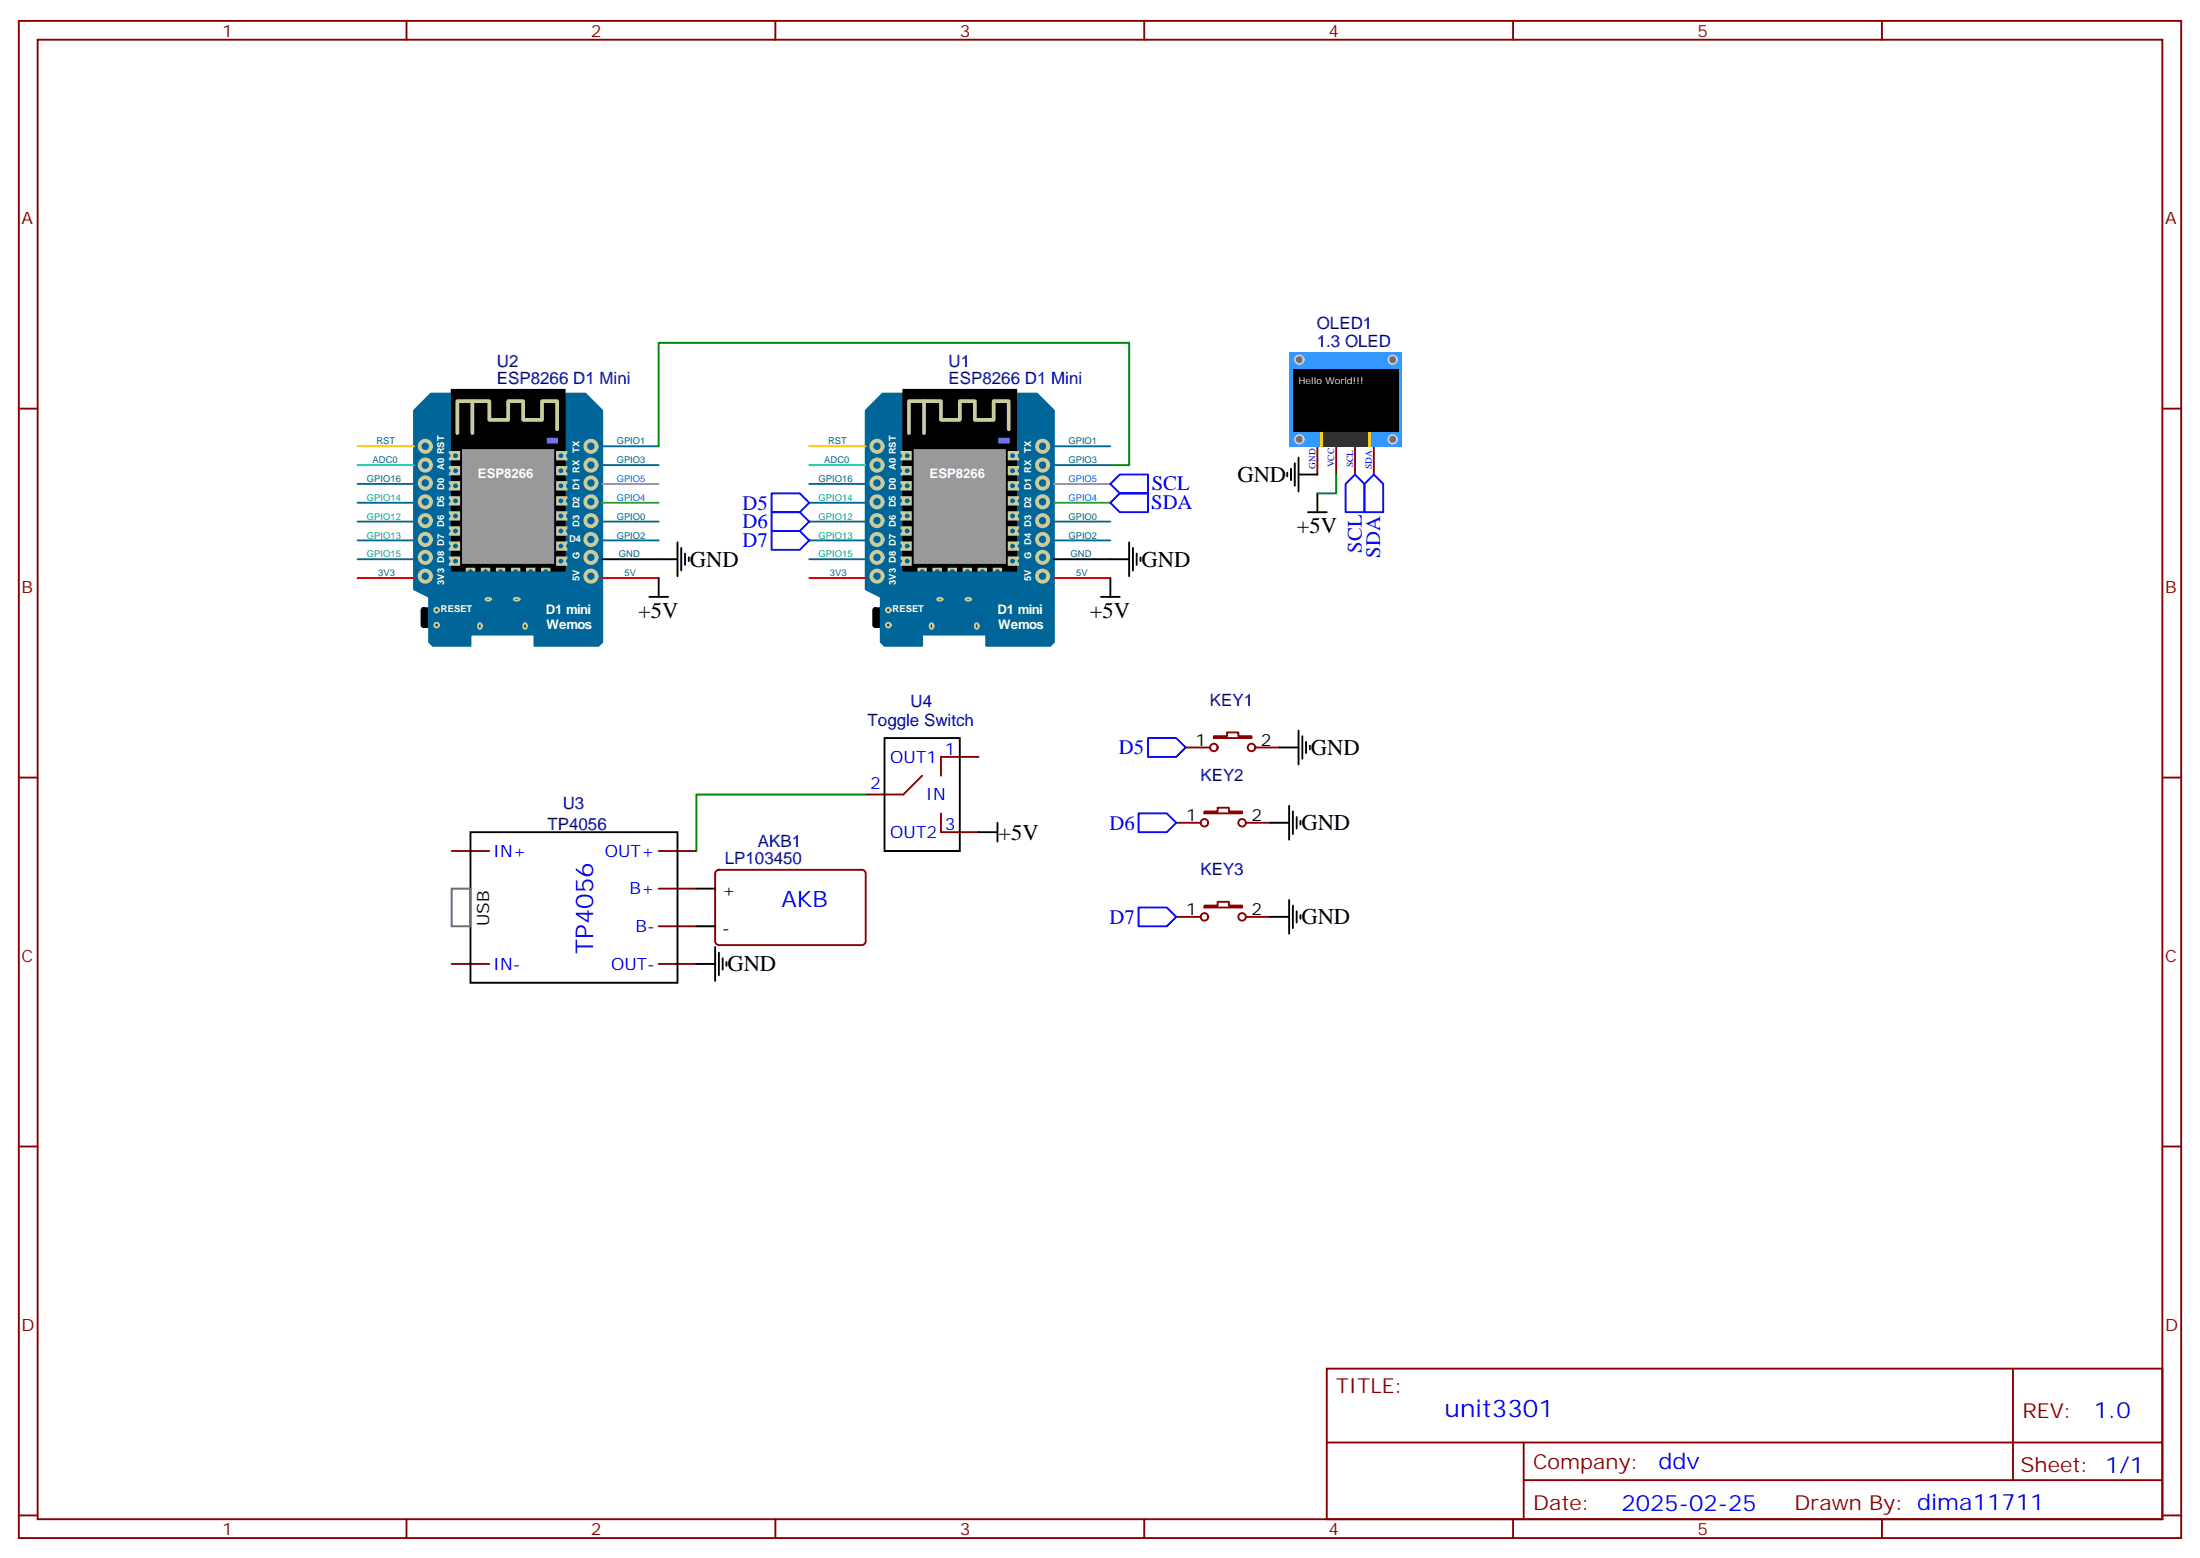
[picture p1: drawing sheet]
<svg xmlns="http://www.w3.org/2000/svg" width="412mm" height="292mm" viewBox="0 0 412 292" stroke-linecap="round" stroke-linejoin="round" font-family="sans-serif">
<g fill="none" stroke="#870000" stroke-width=".35">
<path d="M3.5 3.9h405.4v284.4h-405.4zM7.1 7.4h398.2v277.3h-398.2zM76.2 3.9v3.5M145.3 3.9v3.5M214.5 3.9v3.5M283.6 3.9v3.5M352.8 3.9v3.5M3.5 76.6h3.6M405.3 76.6h3.6M246.9 83.6v5.3M250.5 83.6v5.3M254 83.6v5.3"/>
<path d="M257.5 83.6v5.3M3.5 145.7h3.6M405.3 145.7h3.6M3.5 214.9h3.6M405.3 214.9h3.6M248.7 256.5h156.6v28.2h-156.6zM377.3 256.5v20.9M248.7 270.4h156.5M285.6 277.4h119.6M285.6 270.4v14.1M3.5 284h3.6M76.2 284.7v3.6"/>
<path d="M145.3 284.7v3.6M214.5 284.7v3.6M283.6 284.7v3.6M352.8 284.7v3.6M405.3 284h3.6"/>
</g>
<path d="M241.7 66h21.1v17.6h-21.1z" fill="#39f"/>
<g fill="#666" stroke="#ccc" stroke-width=".35">
<circle cx="243.6" cy="82.3" r=".81"/>
<circle cx="261.1" cy="82.3" r=".81"/>
<circle cx="243.6" cy="67.4" r=".81"/>
<circle cx="261.1" cy="67.4" r=".81"/>
</g>
<path d="M247.5 80.8h9.5v2.8h-9.5z" fill="#fff"/>
<g fill="#fc0">
<path d="M247.5 80.8h.5v2.8h-.5z"/>
<path d="M256.5 80.8h.4v2.8h-.4z"/>
</g>
<path d="M248.1 80.8h8.3v2.8h-8.3z" fill="#333"/>
<path d="M242.4 69.2h19.7v11.7h-19.7z" fill="#000"/>
<path d="M169.3 73.1h21.2v33.8h-21.2zM163.7 114.2l.3-.2h1.5l.3 .2v3l-.2 .3h-1.6l-.3-.2z" fill="#000" stroke="#000" stroke-width=".35"/>
<path d="M165.5 73.8h28.9l3.2 3.1v43.4l-.8 .7h-11.9v-2.1h-12v2.1h-7.1l-.7-.7v-8.4l-2.8-1.4v-33.6z" fill="#069" stroke="#069" stroke-width=".35"/>
<path d="M171.4 84.3h17v21.2h-17z" fill="#999" stroke="#999" stroke-width=".35"/>
<g fill="none" stroke="#cc9" stroke-width=".71">
<path d="M173.2 75.2v6M189.1 80.5v-5.3h-2.8v3.5h-3.6v-3.5h-2.8v3.5h-3.5v-3.5h-6v6"/>
<circle cx="164.4" cy="90.5" r="1.06"/>
<circle cx="164.4" cy="94.1" r="1.06"/>
<circle cx="164.4" cy="97.6" r="1.06"/>
<circle cx="164.4" cy="83.6" r="1.06"/>
<circle cx="164.4" cy="87.2" r="1.06"/>
<circle cx="195.4" cy="90.5" r="1.06"/>
<circle cx="195.4" cy="87.2" r="1.06"/>
<circle cx="195.4" cy="94.1" r="1.06"/>
<circle cx="195.4" cy="97.6" r="1.06"/>
<circle cx="195.4" cy="83.6" r="1.06"/>
<circle cx="164.4" cy="108" r="1.06"/>
<circle cx="164.4" cy="101.1" r="1.06"/>
<circle cx="164.4" cy="104.5" r="1.06"/>
<circle cx="195.4" cy="101.1" r="1.06"/>
<circle cx="195.4" cy="108" r="1.06"/>
<circle cx="195.4" cy="104.5" r="1.06"/>
</g>
<path d="M187 81.9h2.4v1.4h-2.4z" fill="#69f" stroke="#000" stroke-width=".35"/>
<g fill="#333" stroke="#cc9" stroke-width=".35">
<path d="M174.4 116.9a.46 .46 0 0 1 .6 .4 .46 .46 0 0 1-.6 .5 .68 .68 0 0 1 0-.9z"/>
<path d="M182.9 116.9a.46 .46 0 0 1 .5 .4 .46 .46 0 0 1-.5 .5 .68 .68 0 0 1 0-.9z"/>
<path d="M175.7 112.2l.2-.1a.55 .55 0 0 1 .8 .2 .58 .58 0 0 1-1 0z"/>
<path d="M181 112.2l.2-.1a.63 .63 0 0 1 .8 .2 .66 .66 0 0 1-1 0z"/>
<circle cx="166.5" cy="114.3" r=".44"/>
<circle cx="166.5" cy="117.2" r=".44"/>
</g>
<g fill="#cc9" stroke="#cc9" stroke-width=".35">
<path d="M189.1 84.7h1.8v1.4h-1.8z"/>
<path d="M189.1 87.5h1.8v1.4h-1.8z"/>
<path d="M189.1 90.3h1.8v1.5h-1.8z"/>
<path d="M189.1 93.2h1.8v1.4h-1.8z"/>
<path d="M189.1 96h1.8v1.4h-1.8z"/>
<path d="M189.1 98.8h1.8v1.4h-1.8z"/>
<path d="M189.1 101.6h1.8v1.4h-1.8z"/>
<path d="M189.1 104.5h1.8v1.4h-1.8z"/>
<path d="M169 84.7h1.7v1.4h-1.7z"/>
<path d="M169 87.5h1.7v1.4h-1.7z"/>
<path d="M169 90.3h1.7v1.5h-1.7z"/>
<path d="M169 93.2h1.7v1.4h-1.7z"/>
<path d="M169 96h1.7v1.4h-1.7z"/>
<path d="M169 98.8h1.7v1.4h-1.7z"/>
<path d="M169 101.6h1.7v1.4h-1.7z"/>
<path d="M169 104.5h1.7v1.4h-1.7z"/>
<path d="M172.2 106.6h1.4v.3h-1.4z"/>
<path d="M175 106.6h1.4v.3h-1.4z"/>
<path d="M177.8 106.6h1.4v.3h-1.4z"/>
<path d="M180.6 106.6h1.4v.3h-1.4z"/>
<path d="M183.4 106.6h1.5v.3h-1.5z"/>
<path d="M186.3 106.6h1.4v.3h-1.4z"/>
</g>
<g fill="#069" stroke="#069" stroke-width=".35">
<path d="M172.7 106.9a.38 .38 0 0 1 .5 .4 .38 .38 0 0 1-.5 .3 .48 .48 0 0 1 0-.7z"/>
<path d="M175.5 106.9a.38 .38 0 0 1 .5 .4 .38 .38 0 0 1-.5 .3 .48 .48 0 0 1 0-.7z"/>
<path d="M178.3 106.9a.38 .38 0 0 1 .5 .4 .38 .38 0 0 1-.5 .3 .48 .48 0 0 1 0-.7z"/>
<path d="M181.2 106.9a.38 .38 0 0 1 .5 .4 .38 .38 0 0 1-.5 .3 .48 .48 0 0 1 0-.7z"/>
<path d="M184 106.9a.38 .38 0 0 1 .5 .4 .38 .38 0 0 1-.5 .3 .48 .48 0 0 1 0-.7z"/>
<path d="M186.8 106.9a.38 .38 0 0 1 .5 .4 .38 .38 0 0 1-.5 .3 .48 .48 0 0 1 0-.7z"/>
<path d="M80.8 73.8h28.9l3.2 3.1v43.4l-.7 .7h-12v-2.1h-12v2.1h-7.1l-.7-.7v-8.4l-2.8-1.4v-33.6z"/>
<circle cx="191.2" cy="85.4" r=".26"/>
<circle cx="189.8" cy="85.4" r=".26"/>
<circle cx="191.2" cy="88.2" r=".26"/>
<circle cx="189.8" cy="88.2" r=".26"/>
<circle cx="191.2" cy="91.1" r=".26"/>
<circle cx="189.8" cy="91.1" r=".26"/>
<circle cx="191.2" cy="93.9" r=".26"/>
<circle cx="189.8" cy="93.9" r=".26"/>
<circle cx="191.2" cy="96.7" r=".26"/>
<circle cx="189.8" cy="96.7" r=".26"/>
<circle cx="191.2" cy="99.5" r=".26"/>
<circle cx="189.8" cy="99.5" r=".26"/>
<circle cx="191.2" cy="102.3" r=".26"/>
<circle cx="189.8" cy="102.3" r=".26"/>
<circle cx="191.2" cy="105.2" r=".26"/>
<circle cx="189.8" cy="105.2" r=".26"/>
<circle cx="168.6" cy="85.4" r=".26"/>
<circle cx="170" cy="85.4" r=".26"/>
<circle cx="168.6" cy="88.2" r=".26"/>
<circle cx="170" cy="88.2" r=".26"/>
<circle cx="168.6" cy="91.1" r=".26"/>
<circle cx="170" cy="91.1" r=".26"/>
<circle cx="168.6" cy="93.9" r=".26"/>
<circle cx="170" cy="93.9" r=".26"/>
<circle cx="168.6" cy="96.7" r=".26"/>
<circle cx="170" cy="96.7" r=".26"/>
<circle cx="168.6" cy="99.5" r=".26"/>
<circle cx="170" cy="99.5" r=".26"/>
<circle cx="168.6" cy="102.3" r=".26"/>
<circle cx="170" cy="102.3" r=".26"/>
<circle cx="168.6" cy="105.2" r=".26"/>
<circle cx="170" cy="105.2" r=".26"/>
</g>
<path d="M151.7 97.8h10.6M151.7 90.7h10.6M151.7 94.2h10.6M197.6 83.6h10.5M197.6 87.2h10.5M197.6 97.8h10.5M151.7 101.3h10.6M151.7 104.8h10.6M197.6 101.3h10.5" fill="none" stroke="#069" stroke-width=".35"/>
<path d="M197.6 90.7h10.5" fill="none" stroke="#999" stroke-width=".35"/>
<path d="M197.6 94.2h10.5" fill="none" stroke="#3c3" stroke-width=".35"/>
<path d="M197.6 104.8h10.5" fill="none" stroke="#000" stroke-width=".35"/>
<path d="M151.7 108.3h10.6M197.6 108.3h10.5" fill="none" stroke="#f00" stroke-width=".35"/>
<path d="M151.7 83.6h10.6" fill="none" stroke="#fc3" stroke-width=".35"/>
<path d="M151.7 87.2h10.6" fill="none" stroke="#0cc" stroke-width=".35"/>
<path d="M84.7 73.1h21.1v33.8h-21.1zM79.1 114.2l.3-.2h1.4l.3 .2v3l-.2 .3h-1.5l-.3-.2z" fill="#000" stroke="#000" stroke-width=".35"/>
<path d="M86.8 84.3h16.9v21.2h-16.9z" fill="#999" stroke="#999" stroke-width=".35"/>
<g fill="none" stroke="#cc9" stroke-width=".71">
<path d="M88.5 75.2v6M104.4 80.5v-5.3h-2.8v3.5h-3.5v-3.5h-2.9v3.5h-3.5v-3.5h-6v6"/>
<circle cx="79.7" cy="83.6" r="1.06"/>
<circle cx="79.7" cy="90.5" r="1.06"/>
<circle cx="79.7" cy="97.6" r="1.06"/>
<circle cx="79.7" cy="87.2" r="1.06"/>
<circle cx="79.7" cy="94.1" r="1.06"/>
<circle cx="110.8" cy="87.2" r="1.06"/>
<circle cx="110.8" cy="83.6" r="1.06"/>
<circle cx="110.8" cy="97.6" r="1.06"/>
<circle cx="110.8" cy="90.5" r="1.06"/>
<circle cx="110.8" cy="94.1" r="1.06"/>
<circle cx="79.7" cy="101.1" r="1.06"/>
<circle cx="79.7" cy="104.5" r="1.06"/>
<circle cx="79.7" cy="108" r="1.06"/>
<circle cx="110.8" cy="101.1" r="1.06"/>
<circle cx="110.8" cy="104.5" r="1.06"/>
<circle cx="110.8" cy="108" r="1.06"/>
</g>
<path d="M102.3 81.9h2.5v1.4h-2.5z" fill="#69f" stroke="#000" stroke-width=".35"/>
<g fill="#333" stroke="#cc9" stroke-width=".35">
<path d="M89.8 116.9a.46 .46 0 0 1 .5 .4 .46 .46 0 0 1-.5 .5 .68 .68 0 0 1 0-.9z"/>
<path d="M98.2 116.9a.46 .46 0 0 1 .6 .4 .46 .46 0 0 1-.6 .5 .68 .68 0 0 1 0-.9z"/>
<path d="M91.1 112.2l.2-.1a.55 .55 0 0 1 .7 .2 .58 .58 0 0 1-1 0z"/>
<path d="M96.4 112.2l.2-.1a.63 .63 0 0 1 .8 .2 .66 .66 0 0 1-1.1 0z"/>
<circle cx="81.8" cy="114.3" r=".44"/>
<circle cx="81.8" cy="117.2" r=".44"/>
</g>
<g fill="#cc9" stroke="#cc9" stroke-width=".35">
<path d="M104.4 84.7h1.8v1.4h-1.8z"/>
<path d="M104.4 87.5h1.8v1.4h-1.8z"/>
<path d="M104.4 90.3h1.8v1.5h-1.8z"/>
<path d="M104.4 93.2h1.8v1.4h-1.8z"/>
<path d="M104.4 96h1.8v1.4h-1.8z"/>
<path d="M104.4 98.8h1.8v1.4h-1.8z"/>
<path d="M104.4 101.6h1.8v1.4h-1.8z"/>
<path d="M104.4 104.5h1.8v1.4h-1.8z"/>
<path d="M84.3 84.7h1.8v1.4h-1.8z"/>
<path d="M84.3 87.5h1.8v1.4h-1.8z"/>
<path d="M84.3 90.3h1.8v1.5h-1.8z"/>
<path d="M84.3 93.2h1.8v1.4h-1.8z"/>
<path d="M84.3 96h1.8v1.4h-1.8z"/>
<path d="M84.3 98.8h1.8v1.4h-1.8z"/>
<path d="M84.3 101.6h1.8v1.4h-1.8z"/>
<path d="M84.3 104.5h1.8v1.4h-1.8z"/>
<path d="M87.5 106.6h1.4v.3h-1.4z"/>
<path d="M90.3 106.6h1.4v.3h-1.4z"/>
<path d="M93.1 106.6h1.4v.3h-1.4z"/>
<path d="M96 106.6h1.4v.3h-1.4z"/>
<path d="M98.8 106.6h1.4v.3h-1.4z"/>
<path d="M101.6 106.6h1.4v.3h-1.4z"/>
</g>
<g fill="#069" stroke="#069" stroke-width=".35">
<path d="M88 106.9a.38 .38 0 0 1 .5 .4 .38 .38 0 0 1-.5 .3 .48 .48 0 0 1 0-.7z"/>
<path d="M90.8 106.9a.38 .38 0 0 1 .5 .4 .38 .38 0 0 1-.5 .3 .48 .48 0 0 1 0-.7z"/>
<path d="M93.7 106.9a.38 .38 0 0 1 .5 .4 .38 .38 0 0 1-.5 .3 .48 .48 0 0 1 0-.7z"/>
<path d="M96.5 106.9a.38 .38 0 0 1 .5 .4 .38 .38 0 0 1-.5 .3 .48 .48 0 0 1 0-.7z"/>
<path d="M99.3 106.9a.38 .38 0 0 1 .5 .4 .38 .38 0 0 1-.5 .3 .48 .48 0 0 1 0-.7z"/>
<path d="M102.1 106.9a.38 .38 0 0 1 .5 .4 .38 .38 0 0 1-.5 .3 .48 .48 0 0 1 0-.7z"/>
<circle cx="106.5" cy="85.4" r=".26"/>
<circle cx="105.1" cy="85.4" r=".26"/>
<circle cx="106.5" cy="88.2" r=".26"/>
<circle cx="105.1" cy="88.2" r=".26"/>
<circle cx="106.5" cy="91.1" r=".26"/>
<circle cx="105.1" cy="91.1" r=".26"/>
<circle cx="106.5" cy="93.9" r=".26"/>
<circle cx="105.1" cy="93.9" r=".26"/>
<circle cx="106.5" cy="96.7" r=".26"/>
<circle cx="105.1" cy="96.7" r=".26"/>
<circle cx="106.5" cy="99.5" r=".26"/>
<circle cx="105.1" cy="99.5" r=".26"/>
<circle cx="106.5" cy="102.3" r=".26"/>
<circle cx="105.1" cy="102.3" r=".26"/>
<circle cx="106.5" cy="105.2" r=".26"/>
<circle cx="105.1" cy="105.2" r=".26"/>
<circle cx="84" cy="85.4" r=".26"/>
<circle cx="85.4" cy="85.4" r=".26"/>
<circle cx="84" cy="88.2" r=".26"/>
<circle cx="85.4" cy="88.2" r=".26"/>
<circle cx="84" cy="91.1" r=".26"/>
<circle cx="85.4" cy="91.1" r=".26"/>
<circle cx="84" cy="93.9" r=".26"/>
<circle cx="85.4" cy="93.9" r=".26"/>
<circle cx="84" cy="96.7" r=".26"/>
<circle cx="85.4" cy="96.7" r=".26"/>
<circle cx="84" cy="99.5" r=".26"/>
<circle cx="85.4" cy="99.5" r=".26"/>
<circle cx="84" cy="102.3" r=".26"/>
<circle cx="85.4" cy="102.3" r=".26"/>
<circle cx="84" cy="105.2" r=".26"/>
<circle cx="85.4" cy="105.2" r=".26"/>
</g>
<path d="M67 97.8h10.6M67 90.7h10.6M67 94.2h10.6M112.9 83.6h10.6M112.9 87.2h10.6M112.9 97.8h10.6M67 101.3h10.6M67 104.8h10.6M112.9 101.3h10.6" fill="none" stroke="#069" stroke-width=".35"/>
<path d="M112.9 90.7h10.6" fill="none" stroke="#999" stroke-width=".35"/>
<path d="M112.9 94.2h10.6" fill="none" stroke="#3c3" stroke-width=".35"/>
<g fill="none" stroke="#000" stroke-width=".35">
<path d="M241.3 88.6v.7M242 87.9v2.1M242.7 86.8v4.3M243.4 88.9h3.5M243.4 85.8v6.3M245.2 96h3.5M246.9 92.5v3.5M112.9 104.8h14.1M121.7 111.9h3.5M123.5 108.3v3.6M127 101.6v6.4M127.7 102.7v4.2"/>
<path d="M128.4 103.8v2.1M129.1 104.5v.7M206.4 111.9h3.5M208.1 104.8h3.6M208.1 108.3v3.6M211.7 101.6v6.4M212.4 102.7v4.2M213.1 103.8v2.1M213.8 104.5v.7M165.8 138.3h14.1v21.2h-14.1zM243.4 136.9v6.4M244.1 138v4.2"/>
<path d="M244.8 139v2.1M245.5 139.7v.7M88.2 156h38.8v28.2h-38.8zM183.4 156h3.6M187 154.2v3.5M238.1 154.2h3.6M239.9 140.1h3.5M241.7 151v6.4M242.4 152.1v4.2M243.1 153.1v2.2M243.8 153.8v.8M130.5 166.5h3.6"/>
<path d="M130.5 173.6h3.6M134.1 177.5v6.3M134.8 178.5v4.3M135.5 179.6v2.1M238.1 171.8h3.6M241.7 168.7v6.3M242.4 169.7v4.3M243.1 170.8v2.1M243.8 171.5v.7M130.5 180.7h3.6M136.2 180.3v.7"/>
</g>
<path d="M67 108.3h10.6M112.9 108.3h10.6" fill="none" stroke="#f00" stroke-width=".35"/>
<path d="M67 83.6h10.6" fill="none" stroke="#fc3" stroke-width=".35"/>
<path d="M67 87.2h10.6" fill="none" stroke="#0cc" stroke-width=".35"/>
<g fill="none" stroke="#870000" stroke-width=".35">
<path d="M227.5 138h2.5v-.7h2.1v.7h2.5v.3h-7.1zM84.7 159.5h7M123.5 159.5h7M172.9 145.4l-3.6 3.5h-7M176.4 152.4v3.6h7M183.4 141.9h-7v3.5M220.5 154.2h4.6M222.2 140.1h4.6M225.8 152.1h2.4v-.7h2.2v.7h2.4v.3h-7zM233.5 154.2h4.6M235.3 140.1h4.6M123.5 166.5h7"/>
<path d="M123.5 173.6h7M134.3 163.2l.5-.2h26.8a.71 .71 0 0 1 .7 .7v12.7a.76 .76 0 0 1-.7 .7h-26.8a.76 .76 0 0 1-.7-.7v-12.7zM220.5 171.8h4.6M225.8 169.7h2.4v-.7h2.2v.7h2.4v.4h-7zM233.5 171.8h4.6M84.7 180.7h7M123.5 180.7h7"/>
<circle cx="225.8" cy="154.2" r=".71"/>
<circle cx="227.5" cy="140.1" r=".71"/>
<circle cx="232.8" cy="154.2" r=".71"/>
<circle cx="234.6" cy="140.1" r=".71"/>
<circle cx="225.8" cy="171.8" r=".71"/>
<circle cx="232.8" cy="171.8" r=".71"/>
</g>
<path d="M84.7 166.5h3.5v7.1h-3.5z" fill="none" stroke="#666" stroke-width=".35"/>
<path d="M123.5 83.6v-19.4h88.2v23h-3.6M250.5 88.9v3.6h-3.6M162.3 148.9h-31.8v10.6" fill="none" stroke="#008700" stroke-width=".35"/>
<path d="M144.6 92.5h5.3l1.8 1.7-1.8 1.8h-5.3zM144.6 96h5.3l1.8 1.8-1.8 1.7h-5.3zM144.6 99.5h5.3l1.8 1.8-1.8 1.7h-5.3zM208.1 90.7l1.8-1.8h5.3v3.6h-5.3zM208.1 94.2l1.8-1.7h5.3v3.5h-5.3zM254 88.9l1.8 1.8v5.3h-3.6v-5.3zM257.5 88.9l1.8 1.8v5.3h-3.5v-5.3zM215.2 138.3h5.3l1.7 1.8-1.7 1.8h-5.3zM213.4 152.4h5.3l1.8 1.8-1.8 1.8h-5.3zM213.4 170.1h5.3l1.8 1.7-1.8 1.8h-5.3z" fill="none" stroke="#00f" stroke-width=".35"/>
<g font-size="4.6" fill="#00f">
<text x="111.2" y="178.8" transform="rotate(-90 111.2 178.8)">TP4056</text>
<text x="270.8" y="265.5">unit3301</text>
</g>
<g font-size="4.2">
<text x="232" y="90.3">GND</text>
<text x="243.1" y="99.9">+5V</text>
<text x="129.3" y="106.2">GND</text>
<text x="214" y="106.2">GND</text>
<text x="119.6" y="115.7">+5V</text>
<text x="204.3" y="115.7">+5V</text>
<text x="245.7" y="141.5">GND</text>
<text x="243.9" y="155.6">GND</text>
<text x="187.1" y="157.4">+5V</text>
<text x="243.9" y="173.2">GND</text>
<text x="136.3" y="182.1">GND</text>
</g>
<g font-size="4.2" fill="#00f">
<text x="146.5" y="170.1">AKB</text>
<text x="392.5" y="265.8">1.0</text>
<text x="310.9" y="275.3">ddv</text>
<text x="304" y="283.1">2025-02-25</text>
</g>
<g font-size="3.9" fill="#00f">
<text x="139.2" y="95.5">D5</text>
<text x="215.8" y="95.4">SDA</text>
<text x="215.9" y="91.9">SCL</text>
<text x="139.2" y="99">D6</text>
<text x="139.2" y="102.6">D7</text>
<text x="255.3" y="103.6" transform="rotate(-90 255.3 103.6)">SCL</text>
<text x="258.7" y="104.5" transform="rotate(-90 258.7 104.5)">SDA</text>
<text x="209.8" y="141.4">D5</text>
<text x="208" y="155.5">D6</text>
<text x="208" y="173.1">D7</text>
</g>
<g font-size="3.9" fill="#800">
<text x="250.5" y="261.1">TITLE:</text>
<text x="379.1" y="265.8">REV:</text>
<text x="287.4" y="275.3">Company:</text>
<text x="378.7" y="275.9">Sheet: 1/1</text>
<text x="287.4" y="283">Date:</text>
<text x="336.4" y="283.1">Drawn By: dima11711</text>
</g>
<g font-size="3.2" fill="#800">
<text x="41.6" y="6.9">1</text>
<text x="110.8" y="6.9">2</text>
<text x="179.9" y="6.9">3</text>
<text x="249.1" y="6.9">4</text>
<text x="318.2" y="6.9">5</text>
<text x="4.1" y="42">A</text>
<text x="405.9" y="42">A</text>
<text x="4.1" y="111.2">B</text>
<text x="405.9" y="111.2">B</text>
<text x="4.1" y="180.3">C</text>
<text x="405.9" y="180.3">C</text>
<text x="4.1" y="249.4">D</text>
<text x="405.9" y="249.4">D</text>
<text x="41.6" y="287.7">1</text>
<text x="110.8" y="287.7">2</text>
<text x="179.9" y="287.7">3</text>
<text x="249.1" y="287.7">4</text>
<text x="318.2" y="287.7">5</text>
</g>
<g font-size="3.2" fill="#000080">
<text x="246.8" y="64.9">1.3 OLED</text>
<text x="246.8" y="61.7">OLED1</text>
<text x="93.1" y="68.8">U2</text>
<text x="177.8" y="68.8">U1</text>
<text x="93.1" y="72">ESP8266 D1 Mini</text>
<text x="177.8" y="72">ESP8266 D1 Mini</text>
<text x="162.6" y="136.1">Toggle Switch</text>
<text x="170.7" y="132.5">U4</text>
<text x="226.8" y="132.3">KEY1</text>
<text x="225" y="146.4">KEY2</text>
<text x="102.6" y="155.5">TP4056</text>
<text x="105.5" y="151.7">U3</text>
<text x="135.9" y="162">LP103450</text>
<text x="142.1" y="158.8">AKB1</text>
<text x="225" y="164">KEY3</text>
</g>
<g font-size="3.2" fill="#00f">
<text x="166.9" y="142.9">OUT1</text>
<text x="177.1" y="141.5">1</text>
<text x="163.1" y="147.8">2</text>
<text x="173.6" y="150">IN</text>
<text x="177.1" y="155.6">3</text>
<text x="92.4" y="160.5">IN+</text>
<text x="113.4" y="160.5">OUT+</text>
<text x="166.9" y="157">OUT2</text>
<text x="118" y="167.6">B+</text>
<text x="119.2" y="174.7">B-</text>
<text x="92.4" y="181.7">IN-</text>
<text x="114.6" y="181.7">OUT-</text>
</g>
<g font-size="3.2">
<text x="224.1" y="139.7">1</text>
<text x="236.4" y="139.7">2</text>
<text x="222.3" y="153.8">1</text>
<text x="234.6" y="153.8">2</text>
<text x="135.4" y="168">+</text>
<text x="91.7" y="173.6" transform="rotate(-90 91.7 173.6)">USB</text>
<text x="222.3" y="171.5">1</text>
<text x="234.6" y="171.5">2</text>
<text x="135.4" y="175">-</text>
</g>
<g font-size="2.5" fill="#fff">
<text x="89.6" y="89.6">ESP8266</text>
<text x="174.3" y="89.6">ESP8266</text>
<text x="102.3" y="115.1">D1 mini</text>
<text x="102.5" y="117.8">Wemos</text>
<text x="187" y="115.1">D1 mini</text>
<text x="187.1" y="117.8">Wemos</text>
</g>
<g font-size="1.8" fill="#fff">
<text x="243.4" y="72">Hello World!!!</text>
<text x="83.3" y="88" transform="rotate(-90 83.3 88)">A0 RST</text>
<text x="108.6" y="84.9" transform="rotate(-90 108.6 84.9)">TX</text>
<text x="167.9" y="88" transform="rotate(-90 167.9 88)">A0 RST</text>
<text x="193.3" y="84.9" transform="rotate(-90 193.3 84.9)">TX</text>
<text x="83.3" y="95.1" transform="rotate(-90 83.3 95.1)">D5 D0</text>
<text x="108.7" y="95.3" transform="rotate(-90 108.7 95.3)">D2</text>
<text x="108.7" y="91.8" transform="rotate(-90 108.7 91.8)">D1 RX</text>
<text x="167.9" y="95.1" transform="rotate(-90 167.9 95.1)">D5 D0</text>
<text x="193.3" y="95.3" transform="rotate(-90 193.3 95.3)">D2</text>
<text x="193.3" y="91.8" transform="rotate(-90 193.3 91.8)">D1 RX</text>
<text x="83.3" y="98.8" transform="rotate(-90 83.3 98.8)">D6</text>
<text x="106.7" y="101.7">D4</text>
<text x="108.7" y="98.8" transform="rotate(-90 108.7 98.8)">D3</text>
<text x="167.9" y="98.8" transform="rotate(-90 167.9 98.8)">D6</text>
<text x="108.6" y="104.7" transform="rotate(-90 108.6 104.7)">G</text>
<text x="193.3" y="104.7" transform="rotate(-90 193.3 104.7)">G D4 D3</text>
<text x="83.2" y="109.6" transform="rotate(-90 83.2 109.6)">3V3 D8 D7</text>
<text x="108.6" y="108.9" transform="rotate(-90 108.6 108.9)">5V</text>
<text x="167.9" y="109.6" transform="rotate(-90 167.9 109.6)">3V3 D8 D7</text>
<text x="193.3" y="108.9" transform="rotate(-90 193.3 108.9)">5V</text>
<text x="82.7" y="114.7">RESET</text>
<text x="167.3" y="114.7">RESET</text>
</g>
<g font-size="1.8" fill="#069">
<text x="70.6" y="83.3">RST</text>
<text x="115.6" y="83.3">GPIO1</text>
<text x="155.2" y="83.3">RST</text>
<text x="200.3" y="83.3">GPIO1</text>
<text x="69.8" y="86.8">ADC0</text>
<text x="115.6" y="86.8">GPIO3</text>
<text x="154.5" y="86.8">ADC0</text>
<text x="200.3" y="86.8">GPIO3</text>
<text x="68.8" y="90.3">GPIO16</text>
<text x="153.5" y="90.3">GPIO16</text>
<text x="115.6" y="97.4">GPIO0</text>
<text x="115.6" y="100.9">GPIO2</text>
<text x="200.3" y="97.4">GPIO0</text>
<text x="200.3" y="100.9">GPIO2</text>
<text x="70.9" y="108">3V3</text>
<text x="116" y="104.5">GND</text>
<text x="117.1" y="108">5V</text>
<text x="155.6" y="108">3V3</text>
<text x="200.7" y="104.5">GND</text>
<text x="201.7" y="108">5V</text>
</g>
<g font-size="1.8" fill="#00f">
<text x="246.6" y="87.9" transform="rotate(-90 246.6 87.9)">GND</text>
<text x="250.1" y="87.6" transform="rotate(-90 250.1 87.6)">VCC</text>
<text x="253.6" y="87.6" transform="rotate(-90 253.6 87.6)">SCL</text>
<text x="257.2" y="87.9" transform="rotate(-90 257.2 87.9)">SDA</text>
</g>
<g font-size="1.8" fill="#0c9">
<text x="68.8" y="93.9">GPIO14</text>
<text x="153.5" y="93.9">GPIO14</text>
<text x="68.8" y="97.4">GPIO12</text>
<text x="68.8" y="100.9">GPIO13</text>
<text x="153.5" y="97.4">GPIO12</text>
<text x="153.5" y="100.9">GPIO13</text>
<text x="68.8" y="104.5">GPIO15</text>
<text x="153.5" y="104.5">GPIO15</text>
</g>
<g font-size="1.8" fill="#09f">
<text x="115.6" y="90.3">GPIO5</text>
<text x="115.6" y="93.9">GPIO4</text>
<text x="200.3" y="90.3">GPIO5</text>
<text x="200.3" y="93.9">GPIO4</text>
</g>
</svg>
